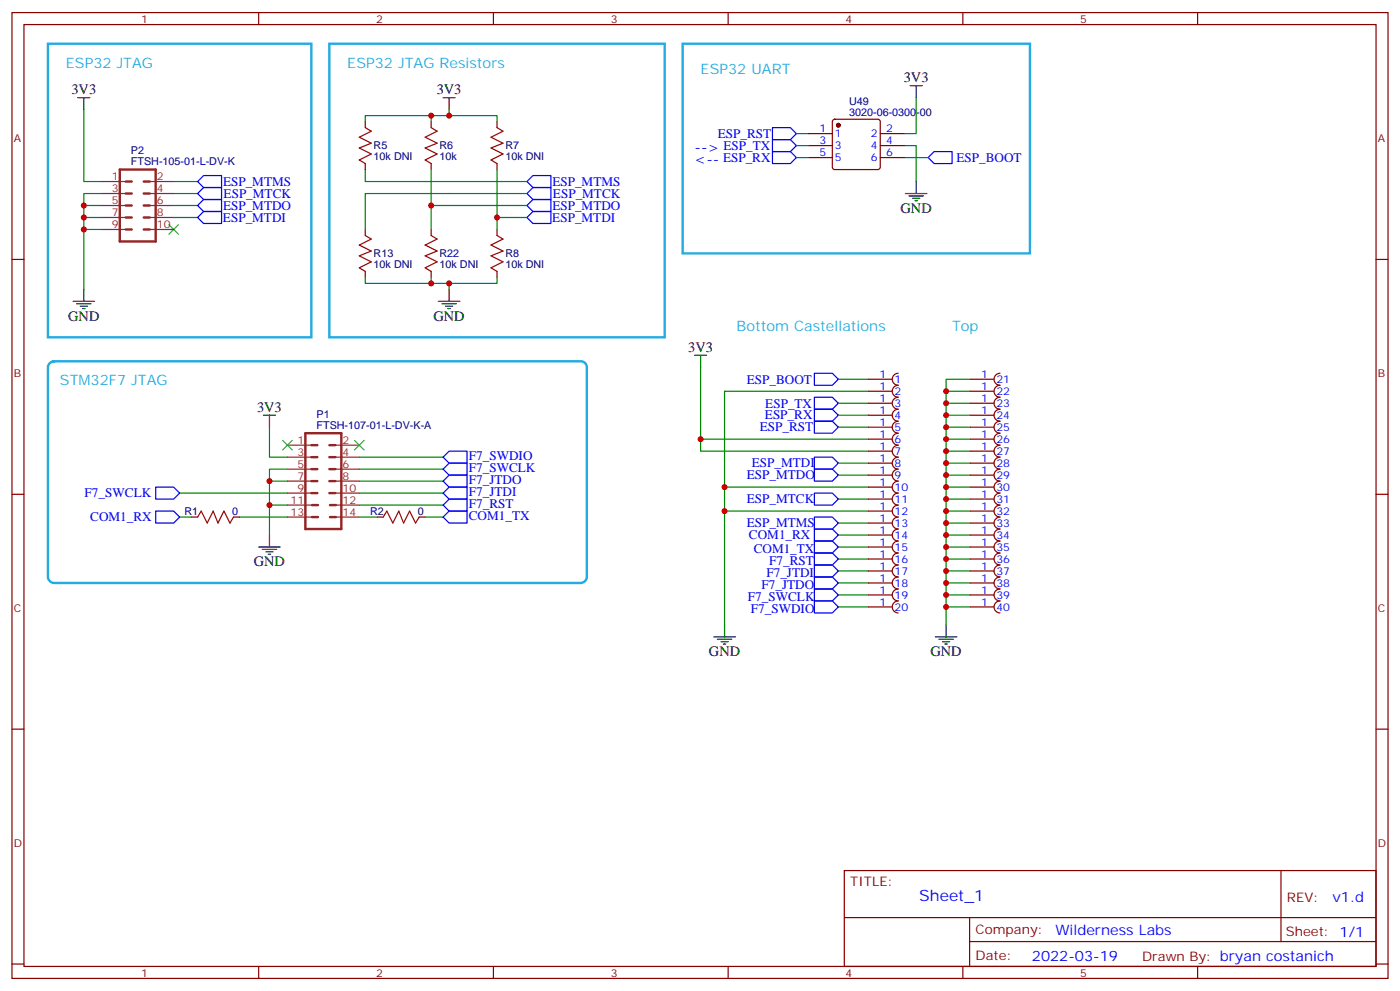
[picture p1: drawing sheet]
<svg xmlns="http://www.w3.org/2000/svg" width="412mm" height="292mm" viewBox="0 0 412 292" stroke-linecap="round" stroke-linejoin="round" font-family="sans-serif">
<g fill="none" stroke="#870000" stroke-width=".35">
<path d="M3.5 3.7h405.4v284.3h-405.4zM7.1 7.2h398.2v277.3h-398.2zM76.2 3.7v3.5M145.3 3.7v3.5M214.5 3.7v3.5M283.6 3.7v3.5M352.8 3.7v3.5M107.6 35.8v1.8M127 35.8v1.8M146.4 35.8v1.8M238.1 39.3h7.1M245.4 35.3l.5-.2h12.7l.5 .2 .2 .5v13.4l-.2 .5-.5 .2h-12.7l-.5-.2-.2-.5v-13.4z"/>
<path d="M259.3 39.3h7M107.6 48.2v1.7M127 48.2v1.7M146.4 48.2v1.7M238.1 46.4h7.1M238.1 42.9h7.1M259.3 46.4h7M259.3 42.9h7M3.5 76.4h3.6M107.6 67.6v1.7M107.6 79.9v1.8M127 67.6v1.7"/>
<path d="M127 79.9v1.8M146.4 67.6v1.7M146.4 79.9v1.8M405.3 76.4h3.6M255.8 111.7h7M255.8 115.2h7M255.8 118.7h7M264.6 109.9a1.76 1.76 0 0 0-1.8 1.8 1.76 1.76 0 0 0 1.8 1.7 1.76 1.76 0 0 0-1.8 1.8 1.76 1.76 0 0 0 1.8 1.7 1.76 1.76 0 0 0-1.8 1.8 1.76 1.76 0 0 0 1.8 1.8 1.76 1.76 0 0 0-1.8 1.7 1.76 1.76 0 0 0 1.8 1.8 1.76 1.76 0 0 0-1.8 1.8 1.76 1.76 0 0 0 1.8 1.7 1.76 1.76 0 0 0-1.8 1.8 1.76 1.76 0 0 0 1.8 1.8 1.76 1.76 0 0 0-1.8 1.7 1.76 1.76 0 0 0 1.8 1.8 1.76 1.76 0 0 0-1.8 1.7 1.76 1.76 0 0 0 1.8 1.8 1.76 1.76 0 0 0-1.8 1.8 1.76 1.76 0 0 0 1.8 1.7 1.76 1.76 0 0 0-1.8 1.8 1.76 1.76 0 0 0 1.8 1.8 1.76 1.76 0 0 0-1.8 1.7 1.76 1.76 0 0 0 1.8 1.8 1.76 1.76 0 0 0-1.8 1.8 1.76 1.76 0 0 0 1.8 1.7 1.76 1.76 0 0 0-1.8 1.8 1.76 1.76 0 0 0 1.8 1.8 1.76 1.76 0 0 0-1.8 1.7 1.76 1.76 0 0 0 1.8 1.8 1.76 1.76 0 0 0-1.8 1.7 1.76 1.76 0 0 0 1.8 1.8 1.76 1.76 0 0 0-1.8 1.8 1.76 1.76 0 0 0 1.8 1.7 1.76 1.76 0 0 0-1.8 1.8 1.76 1.76 0 0 0 1.8 1.8 1.76 1.76 0 0 0-1.8 1.7 1.76 1.76 0 0 0 1.8 1.8 1.76 1.76 0 0 0-1.8 1.8 1.76 1.76 0 0 0 1.8 1.7 1.76 1.76 0 0 0-1.8 1.8 1.76 1.76 0 0 0 1.8 1.7M285.8 111.7h7M285.8 115.2h7M285.8 118.7h7M294.6 109.9a1.76 1.76 0 0 0-1.8 1.8 1.76 1.76 0 0 0 1.8 1.7 1.76 1.76 0 0 0-1.8 1.8 1.76 1.76 0 0 0 1.8 1.7 1.76 1.76 0 0 0-1.8 1.8 1.76 1.76 0 0 0 1.8 1.8 1.76 1.76 0 0 0-1.8 1.7 1.76 1.76 0 0 0 1.8 1.8 1.76 1.76 0 0 0-1.8 1.8 1.76 1.76 0 0 0 1.8 1.7 1.76 1.76 0 0 0-1.8 1.8 1.76 1.76 0 0 0 1.8 1.8 1.76 1.76 0 0 0-1.8 1.7 1.76 1.76 0 0 0 1.8 1.8 1.76 1.76 0 0 0-1.8 1.7 1.76 1.76 0 0 0 1.8 1.8 1.76 1.76 0 0 0-1.8 1.8 1.76 1.76 0 0 0 1.8 1.7 1.76 1.76 0 0 0-1.8 1.8 1.76 1.76 0 0 0 1.8 1.8 1.76 1.76 0 0 0-1.8 1.7 1.76 1.76 0 0 0 1.8 1.8 1.76 1.76 0 0 0-1.8 1.8 1.76 1.76 0 0 0 1.8 1.7 1.76 1.76 0 0 0-1.8 1.8 1.76 1.76 0 0 0 1.8 1.8 1.76 1.76 0 0 0-1.8 1.7 1.76 1.76 0 0 0 1.8 1.8 1.76 1.76 0 0 0-1.8 1.7 1.76 1.76 0 0 0 1.8 1.8 1.76 1.76 0 0 0-1.8 1.8 1.76 1.76 0 0 0 1.8 1.7 1.76 1.76 0 0 0-1.8 1.8 1.76 1.76 0 0 0 1.8 1.8 1.76 1.76 0 0 0-1.8 1.7 1.76 1.76 0 0 0 1.8 1.8 1.76 1.76 0 0 0-1.8 1.8 1.76 1.76 0 0 0 1.8 1.7 1.76 1.76 0 0 0-1.8 1.8 1.76 1.76 0 0 0 1.8 1.7"/>
<path d="M255.8 122.2h7M255.8 125.8h7M255.8 129.3h7M255.8 132.8h7M255.8 136.3h7M255.8 139.9h7M285.8 122.2h7M285.8 125.8h7M285.8 129.3h7M285.8 132.8h7M285.8 136.3h7M285.8 139.9h7"/>
<path d="M3.5 145.5h3.6M56.4 152.2h1.8M68.8 152.2h1.8M111.1 152.2h1.8M123.5 152.2h1.7M255.8 143.4h7M255.8 146.9h7M255.8 150.5h7M255.8 154h7M255.8 157.5h7M285.8 143.4h7M285.8 146.9h7"/>
<path d="M285.8 150.5h7M285.8 154h7M285.8 157.5h7M405.3 145.5h3.6M255.8 161h7M255.8 164.6h7M255.8 168.1h7M255.8 171.6h7M255.8 175.2h7M255.8 178.7h7M285.8 161h7M285.8 164.6h7"/>
<path d="M285.8 168.1h7M285.8 171.6h7M285.8 175.2h7M285.8 178.7h7M3.5 214.7h3.6M405.3 214.7h3.6M248.7 256.3h156.6v28.2h-156.6zM377.3 256.3v20.9M248.7 270.1h156.5M285.6 277.2h119.6M285.6 270.1v14.2M3.5 283.8h3.6"/>
<path d="M76.2 284.5v3.5M145.3 284.5v3.5M214.5 284.5v3.5M283.6 284.5v3.5M352.8 284.5v3.5M405.3 283.8h3.6"/>
</g>
<path d="M107.6 37.6l1.8 1-3.6 1.8 3.6 1.8-3.6 1.4 3.6 1.7-3.6 1.8 1.8 1.1M127 37.6l1.8 1-3.6 1.8 3.6 1.8-3.6 1.4 3.6 1.7-3.6 1.8 1.8 1.1M146.4 37.6l1.8 1-3.6 1.8 3.6 1.8-3.6 1.4 3.6 1.7-3.6 1.8 1.8 1.1M107.6 69.3l1.8 1.1-3.6 1.7 3.6 1.8-3.6 1.4 3.6 1.8-3.6 1.7 1.8 1.1M127 69.3l1.8 1.1-3.6 1.7 3.6 1.8-3.6 1.4 3.6 1.8-3.6 1.7 1.8 1.1M146.4 69.3l1.8 1.1-3.6 1.7 3.6 1.8-3.6 1.4 3.6 1.8-3.6 1.7 1.8 1.1M58.2 152.2l1.1-1.7 1.7 3.5 1.8-3.5 1.4 3.5 1.8-3.5 1.7 3.5 1.1-1.8M112.9 152.2l1-1.7 1.8 3.5 1.8-3.5 1.4 3.5 1.7-3.5 1.8 3.5 1.1-1.8" fill="none" stroke="#a10000" stroke-width=".35"/>
<g fill="none" stroke="#00f" stroke-width=".35">
<path d="M227.5 37.6h5.3l1.8 1.7-1.8 1.8h-5.3zM58.2 53.4l1.8-1.7h5.3v3.5h-5.3zM58.2 57l1.8-1.8h5.3v3.5h-5.3zM155.2 53.4l1.8-1.7h5.3v3.5h-5.3zM155.2 57l1.8-1.8h5.3v3.5h-5.3zM227.5 44.6h5.3l1.8 1.8-1.8 1.8h-5.3zM227.5 41.1h5.3l1.8 1.8-1.8 1.7h-5.3zM275.2 44.6h5.3v3.6h-5.3l-1.8-1.8zM58.2 60.5l1.8-1.8h5.3v3.6h-5.3zM58.2 64l1.8-1.7h5.3v3.5h-5.3zM155.2 60.5l1.8-1.8h5.3v3.6h-5.3zM155.2 64l1.8-1.7h5.3v3.5h-5.3z"/>
<path d="M239.9 109.9h5.3l1.7 1.8-1.7 1.7h-5.3zM239.9 116.9h5.3l1.7 1.8-1.7 1.8h-5.3zM130.5 138.1l1.8-1.8h5.3v3.6h-5.3zM130.5 134.6l1.8-1.8h5.3v3.5h-5.3zM239.9 138.1h5.3l1.7 1.8-1.7 1.7h-5.3zM239.9 134.6h5.3l1.7 1.7-1.7 1.8h-5.3zM239.9 124h5.3l1.7 1.8-1.7 1.7h-5.3zM239.9 120.5h5.3l1.7 1.7-1.7 1.8h-5.3zM45.9 143.4h5.3l1.7 1.8-1.7 1.7h-5.3zM45.9 150.5h5.3l1.7 1.7-1.7 1.8h-5.3zM130.5 152.2l1.8-1.7h5.3v3.5h-5.3zM130.5 148.7l1.8-1.8h5.3v3.6h-5.3z"/>
<path d="M130.5 145.2l1.8-1.8h5.3v3.5h-5.3zM130.5 141.6l1.8-1.7h5.3v3.5h-5.3zM239.9 155.8h5.3l1.7 1.7-1.7 1.8h-5.3zM239.9 159.3h5.3l1.7 1.7-1.7 1.8h-5.3zM239.9 152.2h5.3l1.7 1.8-1.7 1.8h-5.3zM239.9 145.2h5.3l1.7 1.7-1.7 1.8h-5.3zM239.9 176.9h5.3l1.7 1.8-1.7 1.7h-5.3zM239.9 173.4h5.3l1.7 1.8-1.7 1.7h-5.3zM239.9 169.9h5.3l1.7 1.7-1.7 1.8h-5.3zM239.9 166.3h5.3l1.7 1.8-1.7 1.8h-5.3zM239.9 162.8h5.3l1.7 1.8-1.7 1.7h-5.3z"/>
</g>
<path d="M14.1 12.9h77.6v86.4h-77.6zM97 12.9h98.8v86.4h-98.8zM201.1 12.9h102.3v61.7h-102.3zM14.7 106.9l1.2-.5h155.2a1.76 1.76 0 0 1 1.8 1.7v61.8a1.89 1.89 0 0 1-1.8 1.7h-155.2a1.89 1.89 0 0 1-1.8-1.7v-61.8z" fill="none" stroke="#24abe3" stroke-width=".71"/>
<g fill="none" stroke="#008700" stroke-width=".35">
<path d="M24.7 32.3v21.1h5.3M127 34h-19.4v1.8M132.3 32.3v1.7h-5.3v1.8M132.3 34h14.1v1.8M234.6 39.3h3.5M269.9 28.8v10.5h-3.6M30 57h-5.3v28.2M51.2 53.4h7M51.2 57h7M107.6 49.9v3.5h47.6M127 49.9v10.6M146.4 49.9v17.7"/>
<path d="M155.2 57h-47.6v10.6M234.6 46.4h3.5M234.6 42.9h3.5M266.3 42.9h3.6v10.5M266.3 46.4h7.1M24.7 64h5.3M24.7 67.6h5.3M24.7 60.5h5.3M51.2 64h7M51.2 60.5h7M146.4 64h8.8M155.2 60.5h-28.2v7.1"/>
<path d="M107.6 81.7v1.7h24.7v1.8M127 81.7v1.7M146.4 81.7v1.7h-14.1M206.4 108.1v24.7h49.4M246.9 111.7h8.9M246.9 118.7h8.9M255.8 115.2h-42.4v68.8M278.7 118.7h7.1M278.7 115.2h7.1M285.8 111.7h-7.1v72.3M79.4 125.8v8.8h5.3M84.7 138.1h-5.3v19.4"/>
<path d="M105.8 134.6h24.7M105.8 138.1h24.7M206.4 129.3h49.4M246.9 139.9h8.9M246.9 136.3h8.9M246.9 125.8h8.9M246.9 122.2h8.9M278.7 139.9h7.1M278.7 136.3h7.1M278.7 125.8h7.1M278.7 122.2h7.1M278.7 129.3h7.1"/>
<path d="M278.7 132.8h7.1M52.9 145.2h31.8M52.9 152.2h3.5M70.6 152.2h14.1M79.4 141.6h5.3M79.4 148.7h5.3M105.8 141.6h24.7M105.8 145.2h24.7M105.8 148.7h24.7M105.8 152.2h5.3M125.2 152.2h5.3M213.4 143.4h42.4"/>
<path d="M213.4 150.5h42.4M246.9 157.5h8.9M246.9 154h8.9M246.9 146.9h8.9M278.7 157.5h7.1M278.7 154h7.1M278.7 146.9h7.1M278.7 143.4h7.1M278.7 150.5h7.1M246.9 178.7h8.9M246.9 164.6h8.9M246.9 161h8.9"/>
<path d="M246.9 168.1h8.9M246.9 171.6h8.9M246.9 175.2h8.9M278.7 178.7h7.1M278.7 164.6h7.1M278.7 161h7.1M278.7 168.1h7.1M278.7 171.6h7.1M278.7 175.2h7.1"/>
</g>
<g fill="none" stroke="#000" stroke-width=".35">
<path d="M22.9 28.8h3.6M24.7 28.8v3.5M130.5 28.8h3.6M132.3 28.8v3.5M268.1 25.2h3.5M269.9 25.2v3.6M266.7 57h6.3M267.8 57.7h4.2M268.8 58.4h2.1M269.5 59.1h.7M269.9 53.4v3.6M21.5 88.7h6.4"/>
<path d="M22.6 89.4h4.2M23.6 90.1h2.2M24.3 90.8h.7M24.7 85.2v3.5M129.1 88.7h6.4M130.2 89.4h4.2M131.2 90.1h2.1M131.9 90.8h.7M132.3 85.2v3.5M204.6 104.6h3.5M206.4 104.6v3.5M77.6 122.2h3.5"/>
<path d="M79.4 122.2v3.6M79.4 157.5v3.5M76.2 161h6.3M77.3 161.7h4.2M78.3 162.5h2.1M79 163.2h.7M210.3 187.5h6.3M211.3 188.2h4.2M212.4 188.9h2.1M213.1 189.6h.7M213.4 184v3.5M275.5 187.5h6.4"/>
<path d="M276.6 188.2h4.2M277.6 188.9h2.2M278.3 189.6h.7M278.7 184v3.5"/>
</g>
<path d="M49.7 66.1l2.9 2.9M52.6 66.1l-2.9 2.9M83.3 129.6l2.8 2.9M86.1 129.6l-2.8 2.9M104.4 129.6l2.8 2.9M107.2 129.6l-2.8 2.9" fill="none" stroke="#3c3" stroke-width=".35"/>
<g fill="none" stroke="#8c2424" stroke-width=".71">
<path d="M35.3 49.9h10.6v21.2h-10.6zM37 57h1.8M37 53.4h1.8M42.3 57h1.8M42.3 53.4h1.8M37 60.5h1.8M37 67.6h1.8M37 64h1.8M42.3 60.5h1.8M42.3 67.6h1.8M42.3 64h1.8M90 127.5h10.5v28.3h-10.5z"/>
<path d="M91.7 138.1h1.8M91.7 134.6h1.8M91.7 131.1h1.8M97 138.1h1.8M97 134.6h1.8M97 131.1h1.8M91.7 145.2h1.8M91.7 141.6h1.8M91.9 148.7h1.8M91.9 152.2h1.8M97 145.2h1.8M97 141.6h1.8"/>
<path d="M97.2 148.7h1.8M97.2 152.2h1.8"/>
</g>
<g fill="none" stroke="#8c2424" stroke-width=".35">
<path d="M30 53.4h7M30 57h7M44.1 53.4h7.1M44.1 57h7.1M30 60.5h7M30 64h7M30 67.6h7M44.1 60.5h7.1M44.1 64h7.1M44.1 67.6h7.1M84.7 131.1h7M84.7 134.6h7"/>
<path d="M84.7 138.1h7M98.8 131.1h7M98.8 134.6h7M98.8 138.1h7M84.7 141.6h7M84.7 145.2h7M84.7 148.7h7M84.7 152.2h7M98.8 141.6h7M98.8 145.2h7M98.8 148.7h7M98.8 152.2h7"/>
</g>
<circle cx="246.9" cy="36.9" r=".53" fill="#870000" stroke="#870000" stroke-width=".35"/>
<g fill="#c00">
<circle cx="146.4" cy="64" r=".88"/>
<circle cx="24.7" cy="67.6" r=".88"/>
<circle cx="24.7" cy="64" r=".88"/>
<circle cx="24.7" cy="60.5" r=".88"/>
<circle cx="127" cy="60.5" r=".88"/>
<circle cx="127" cy="34" r=".88"/>
<circle cx="132.3" cy="34" r=".88"/>
<circle cx="127" cy="83.4" r=".88"/>
<circle cx="132.3" cy="83.4" r=".88"/>
<circle cx="79.4" cy="148.7" r=".88"/>
<circle cx="79.4" cy="141.6" r=".88"/>
<circle cx="213.4" cy="143.4" r=".88"/>
<circle cx="213.4" cy="150.5" r=".88"/>
<circle cx="206.4" cy="129.3" r=".88"/>
<circle cx="278.7" cy="178.7" r=".88"/>
<circle cx="278.7" cy="175.2" r=".88"/>
<circle cx="278.7" cy="171.6" r=".88"/>
<circle cx="278.7" cy="168.1" r=".88"/>
<circle cx="278.7" cy="164.6" r=".88"/>
<circle cx="278.7" cy="161" r=".88"/>
<circle cx="278.7" cy="157.5" r=".88"/>
<circle cx="278.7" cy="154" r=".88"/>
<circle cx="278.7" cy="150.5" r=".88"/>
<circle cx="278.7" cy="146.9" r=".88"/>
<circle cx="278.7" cy="143.4" r=".88"/>
<circle cx="278.7" cy="139.9" r=".88"/>
<circle cx="278.7" cy="136.3" r=".88"/>
<circle cx="278.7" cy="132.8" r=".88"/>
<circle cx="278.7" cy="129.3" r=".88"/>
<circle cx="278.7" cy="125.8" r=".88"/>
<circle cx="278.7" cy="122.2" r=".88"/>
<circle cx="278.7" cy="118.7" r=".88"/>
<circle cx="278.7" cy="115.2" r=".88"/>
</g>
<text font-size="4.6" fill="#00f" x="270.8" y="265.3">Sheet_1</text>
<g font-size="4.2" fill="#23abe3">
<text x="19.4" y="19.9">ESP32 JTAG</text>
<text x="102.3" y="19.9">ESP32 JTAG Resistors</text>
<text x="206.4" y="21.7">ESP32 UART</text>
<text x="217" y="97.5">Bottom Castellations</text>
<text x="280.5" y="97.5">Top</text>
<text x="17.6" y="113.4">STM32F7 JTAG</text>
</g>
<g font-size="4.2">
<text x="21" y="27.7">3V3</text>
<text x="128.6" y="27.7">3V3</text>
<text x="266.2" y="24.2">3V3</text>
<text x="265.3" y="62.6">GND</text>
<text x="20.1" y="94.4">GND</text>
<text x="127.7" y="94.4">GND</text>
<text x="202.7" y="103.5">3V3</text>
<text x="75.7" y="121.2">3V3</text>
<text x="74.8" y="166.7">GND</text>
<text x="208.8" y="193.1">GND</text>
<text x="274.1" y="193.1">GND</text>
</g>
<g font-size="4.2" fill="#00f">
<text x="204.6" y="44.6">--&gt; ESP_TX</text>
<text x="204.6" y="48.2">&lt;-- ESP_RX</text>
<text x="392.5" y="265.6">v1.d</text>
<text x="310.9" y="275.1">Wilderness Labs</text>
<text x="304" y="282.9">2022-03-19</text>
</g>
<g font-size="3.9" fill="#00f">
<text x="211.4" y="40.6">ESP_RST</text>
<text x="281.7" y="47.6">ESP_BOOT</text>
<text x="65.7" y="54.7">ESP_MTMS</text>
<text x="65.9" y="58.3">ESP_MTCK</text>
<text x="162.7" y="54.7">ESP_MTMS</text>
<text x="162.9" y="58.3">ESP_MTCK</text>
<text x="65.7" y="65.3">ESP_MTDI</text>
<text x="65.7" y="61.8">ESP_MTDO</text>
<text x="162.7" y="65.3">ESP_MTDI</text>
<text x="162.7" y="61.8">ESP_MTDO</text>
<text x="220" y="112.9">ESP_BOOT</text>
<text x="225.4" y="120">ESP_TX</text>
<text x="225.3" y="123.5">ESP_RX</text>
<text x="223.8" y="127">ESP_RST</text>
<text x="138.1" y="135.4">F7_SWDIO</text>
<text x="221.5" y="137.6">ESP_MTDI</text>
<text x="138.1" y="142.4">F7_JTDO</text>
<text x="138.1" y="138.9">F7_SWCLK</text>
<text x="220" y="141.1">ESP_MTDO</text>
<text x="24.9" y="146.4">F7_SWCLK</text>
<text x="138.1" y="149.5">F7_RST</text>
<text x="138.1" y="145.9">F7_JTDI</text>
<text x="220" y="148.1">ESP_MTCK</text>
<text x="26.6" y="153.5">COM1_RX</text>
<text x="138.1" y="153">COM1_TX</text>
<text x="220" y="155.2">ESP_MTMS</text>
<text x="220.6" y="158.8">COM1_RX</text>
<text x="222" y="162.8">COM1_TX</text>
<text x="226.6" y="166.3">F7_RST</text>
<text x="224.3" y="173.4">F7_JTDO</text>
<text x="225.8" y="169.8">F7_JTDI</text>
<text x="220.3" y="176.9">F7_SWCLK</text>
<text x="221.2" y="180.4">F7_SWDIO</text>
</g>
<g font-size="3.9" fill="#800">
<text x="250.5" y="260.9">TITLE:</text>
<text x="379.1" y="265.6">REV:</text>
<text x="287.4" y="275.1">Company:</text>
<text x="378.7" y="275.7">Sheet: 1/1</text>
<text x="287.4" y="282.8">Date:</text>
<text x="336.4" y="282.8">Drawn By: bryan costanich</text>
</g>
<g font-size="3.2" fill="#800">
<text x="41.6" y="6.7">1</text>
<text x="110.8" y="6.7">2</text>
<text x="179.9" y="6.7">3</text>
<text x="249.1" y="6.7">4</text>
<text x="318.2" y="6.7">5</text>
<text x="4.1" y="41.8">A</text>
<text x="405.9" y="41.8">A</text>
<text x="4.1" y="110.9">B</text>
<text x="405.9" y="110.9">B</text>
<text x="4.1" y="180.1">C</text>
<text x="405.9" y="180.1">C</text>
<text x="4.1" y="249.2">D</text>
<text x="405.9" y="249.2">D</text>
<text x="41.6" y="287.5">1</text>
<text x="110.8" y="287.5">2</text>
<text x="179.9" y="287.5">3</text>
<text x="249.1" y="287.5">4</text>
<text x="318.2" y="287.5">5</text>
</g>
<g font-size="3.2" fill="#000080">
<text x="250.1" y="34">3020-06-0300-00</text>
<text x="250.1" y="30.8">U49</text>
<text x="38.6" y="45.4">P2</text>
<text x="110.1" y="47.2">10k DNI</text>
<text x="110.1" y="44">R5</text>
<text x="129.5" y="47.2">10k</text>
<text x="129.5" y="44">R6</text>
<text x="148.9" y="47.2">10k DNI</text>
<text x="148.9" y="44">R7</text>
<text x="38.6" y="48.7">FTSH-105-01-L-DV-K</text>
<text x="110.1" y="75.7">R13</text>
<text x="129.5" y="75.7">R22</text>
<text x="148.9" y="75.7">R8</text>
<text x="110.1" y="78.9">10k DNI</text>
<text x="129.5" y="78.9">10k DNI</text>
<text x="148.9" y="78.9">10k DNI</text>
<text x="93.2" y="123.1">P1</text>
<text x="93.2" y="126.3">FTSH-107-01-L-DV-K-A</text>
<text x="54.3" y="151.6">R1</text>
<text x="68.4" y="151.6">0</text>
<text x="109" y="151.6">R2</text>
<text x="123.1" y="151.6">0</text>
</g>
<g font-size="3.2" fill="#00f">
<text x="241.4" y="39">1</text>
<text x="245.9" y="40.4">1</text>
<text x="256.6" y="40.4">2</text>
<text x="261.1" y="39">2</text>
<text x="241.4" y="46">5</text>
<text x="241.4" y="42.5">3</text>
<text x="245.9" y="47.4">5</text>
<text x="245.9" y="43.9">3</text>
<text x="256.6" y="47.4">6</text>
<text x="256.6" y="43.9">4</text>
<text x="261.1" y="46">6</text>
<text x="261.1" y="42.5">4</text>
<text x="259" y="111.3">1</text>
<text x="263.5" y="112.7">1</text>
<text x="289" y="111.3">1</text>
<text x="293.5" y="112.7">21</text>
<text x="259" y="114.8">1</text>
<text x="259" y="118.4">1</text>
<text x="263.5" y="116.2">2</text>
<text x="263.5" y="119.8">3</text>
<text x="289" y="114.8">1</text>
<text x="289" y="118.4">1</text>
<text x="293.5" y="116.2">22</text>
<text x="293.5" y="119.8">23</text>
<text x="259" y="121.9">1</text>
<text x="259" y="125.4">1</text>
<text x="263.5" y="123.3">4</text>
<text x="289" y="121.9">1</text>
<text x="289" y="125.4">1</text>
<text x="293.5" y="123.3">24</text>
<text x="259" y="128.9">1</text>
<text x="263.5" y="126.8">5</text>
<text x="263.5" y="130.4">6</text>
<text x="289" y="128.9">1</text>
<text x="293.5" y="126.8">25</text>
<text x="293.5" y="130.4">26</text>
<text x="259" y="132.5">1</text>
<text x="259" y="136">1</text>
<text x="263.5" y="133.9">7</text>
<text x="263.5" y="137.4">8</text>
<text x="289" y="132.5">1</text>
<text x="289" y="136">1</text>
<text x="293.5" y="133.9">27</text>
<text x="293.5" y="137.4">28</text>
<text x="259" y="139.5">1</text>
<text x="259" y="143.1">1</text>
<text x="263.5" y="140.9">9</text>
<text x="289" y="139.5">1</text>
<text x="289" y="143.1">1</text>
<text x="293.5" y="140.9">29</text>
<text x="259" y="146.6">1</text>
<text x="263.5" y="144.5">10</text>
<text x="263.5" y="148">11</text>
<text x="289" y="146.6">1</text>
<text x="293.5" y="144.5">30</text>
<text x="293.5" y="148">31</text>
<text x="259" y="150.1">1</text>
<text x="259" y="153.6">1</text>
<text x="263.5" y="151.5">12</text>
<text x="263.5" y="155">13</text>
<text x="289" y="150.1">1</text>
<text x="289" y="153.6">1</text>
<text x="293.5" y="151.5">32</text>
<text x="293.5" y="155">33</text>
<text x="259" y="157.2">1</text>
<text x="259" y="160.7">1</text>
<text x="263.5" y="158.6">14</text>
<text x="289" y="157.2">1</text>
<text x="289" y="160.7">1</text>
<text x="293.5" y="158.6">34</text>
<text x="259" y="164.2">1</text>
<text x="259" y="167.7">1</text>
<text x="263.5" y="162.1">15</text>
<text x="263.5" y="165.6">16</text>
<text x="289" y="164.2">1</text>
<text x="289" y="167.7">1</text>
<text x="293.5" y="162.1">35</text>
<text x="293.5" y="165.6">36</text>
<text x="259" y="171.3">1</text>
<text x="263.5" y="169.2">17</text>
<text x="263.5" y="172.7">18</text>
<text x="289" y="171.3">1</text>
<text x="293.5" y="169.2">37</text>
<text x="293.5" y="172.7">38</text>
<text x="259" y="174.8">1</text>
<text x="259" y="178.3">1</text>
<text x="263.5" y="176.2">19</text>
<text x="263.5" y="179.7">20</text>
<text x="289" y="174.8">1</text>
<text x="289" y="178.3">1</text>
<text x="293.5" y="176.2">39</text>
<text x="293.5" y="179.7">40</text>
</g>
<g font-size="3.2" fill="#8d2323">
<text x="32.9" y="53.1">1</text>
<text x="46.2" y="53.1">2</text>
<text x="32.9" y="56.6">3</text>
<text x="46.2" y="56.6">4</text>
<text x="32.9" y="60.1">5</text>
<text x="32.9" y="63.7">7</text>
<text x="46.2" y="60.1">6</text>
<text x="46.2" y="63.7">8</text>
<text x="32.9" y="67.2">9</text>
<text x="46.2" y="67.2">10</text>
<text x="87.6" y="130.7">1</text>
<text x="100.9" y="130.7">2</text>
<text x="87.6" y="134.2">3</text>
<text x="87.6" y="137.8">5</text>
<text x="100.9" y="134.2">4</text>
<text x="100.9" y="137.8">6</text>
<text x="87.6" y="141.3">7</text>
<text x="100.9" y="141.3">8</text>
<text x="85.6" y="148.3">11</text>
<text x="87.6" y="144.8">9</text>
<text x="100.9" y="144.8">10</text>
<text x="100.9" y="148.3">12</text>
<text x="85.6" y="151.9">13</text>
<text x="100.9" y="151.9">14</text>
</g>
</svg>
